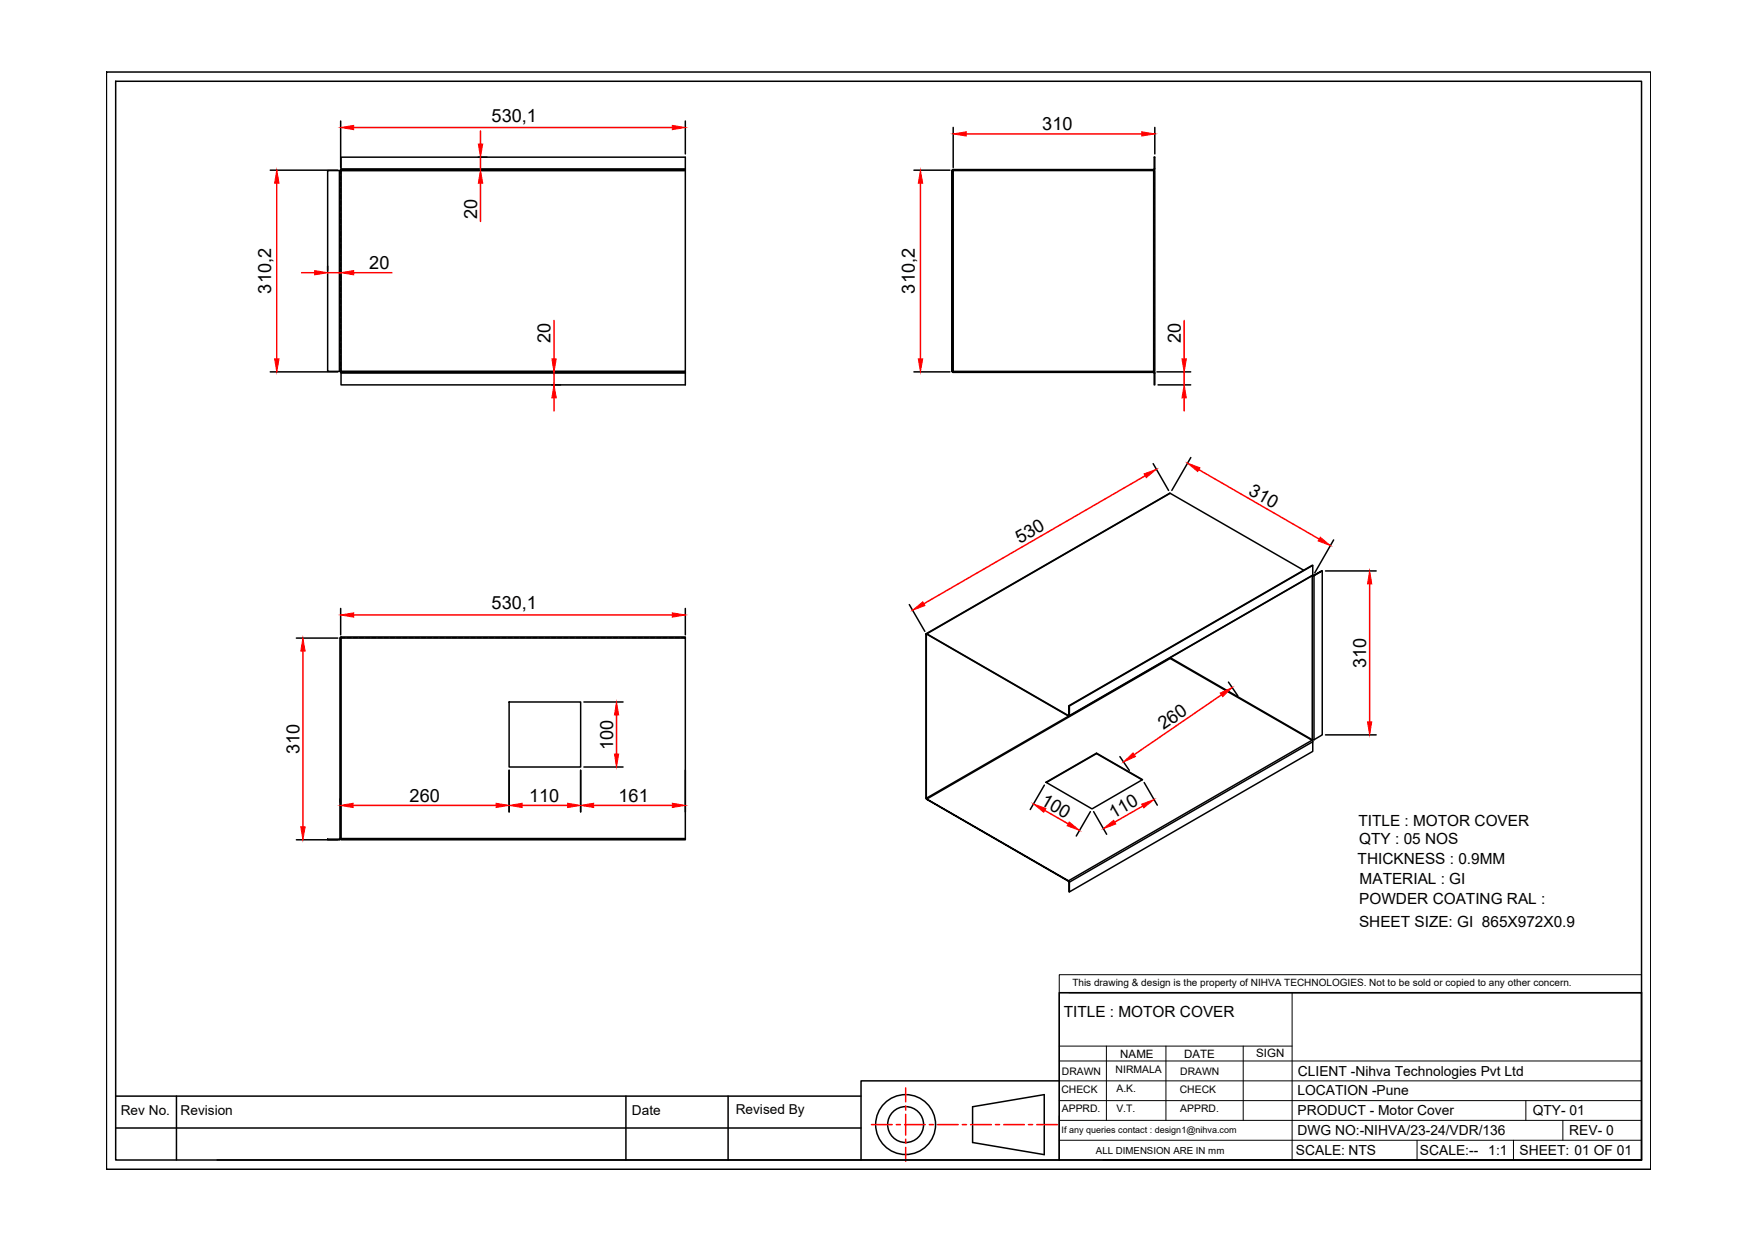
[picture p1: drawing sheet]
<svg xmlns="http://www.w3.org/2000/svg" width="297mm" height="210mm" viewBox="0 0 297 210" stroke-linecap="round" stroke-linejoin="round" font-family="sans-serif">
<!-- layer: 0 -->
<g fill="none" stroke="#000" stroke-width=".25">
<path d="M18 12.2h261.4v185.7h-261.4zM19.6 13.8h258.2v182.6h-258.2zM45.7 28.8h11.5M57.4 28.9h.2v34h-.2zM57.4 28.9h-1.9v34h1.9M57.6 28.9h.1zM57.7 20.5v7.8M57.7 28.7v.2zM57.7 28.6v-2h58.3v2M57.7 28.9v34.2h58.3v-.1M80.8 28.8h1.6M80.9 26.6h1.5"/>
<path d="M116 28.7v-.1h-58.3v.1h58.3v.2h-58.3M116 20.5v5.6M116 28.9v33.9M154.7 28.8h6.1M161.2 28.9h34.1v34h-34v-34zM161.3 28.8l-.1 .1M161.3 28.7l-.2 .2M161.3 28.7h34v.1h-34zM161.3 21.6v6.8M195.3 28.9h.2v34h-.2M195.3 28.6v.1M195.3 26.6h.2v2h-.2z"/>
<path d="M195.5 28.6l-.2 .2M195.5 21.6v4.5M55.5 45.1v.7M57.7 46.7v.6M45.7 62.9h11.5M57.6 62.9l.1-.1zM57.7 63.1v2.1h58.3v-2.1M57.7 62.8h58.3v.2h-58.3zM93.4 65.2h1.5M93.5 62.9h1.4M154.7 62.9h6.1M161.1 62.8v-33.9h.1v33.9"/>
<path d="M161.1 62.8h.1M161.1 62.8l.2 .2M161.2 62.8l.1 .1h-.1M161.2 62.8l.1 .1M161.3 62.9h34v.1h-34zM195.2 78.5l2.6 4.5M195.3 62.9l.2 .2M195.3 63v.1M195.3 63.1v2.1h.2v-2.1M195.3 63.1h.2M195.8 62.9h5.7M196 65.2h5.5"/>
<path d="M201.5 77.4l-3.2 5.6M198.1 83.5l-41.3 23.8M220.6 96.5l-22.5-13-41.2 23.8 24 13.8M222.1 97.5v27.7M222.1 97.4l-41.1 23.8M222.2 97.4h.1M222.2 97.3l-.1 .1M222.2 95.7l-41.3 23.8M222.3 97.4l1.5-.8-1.4 .9M222.3 97.4l.1 .1M222.4 97.5h-.3M222.4 97.5v27.7"/>
<path d="M223.8 96.6v27.8l-1.4 .8M224.3 96.6h8.6M225.7 91.4l-3.2 5.6M50.2 108h7M57.6 108h.1v33.9h-.1zM57.7 103v4.5M57.7 108v-.2h58.3v.2M57.7 107.8l-.1 .2M57.7 107.9v.1M86.2 118.8h12.1v11h-12.1zM98.8 118.8h6.7M116 103v4.5"/>
<path d="M153.9 102.3l2.6 4.6M156.8 107.4v27.7l24.1-13.9M156.8 107.4v27.7M156.8 107.4h.1M156.9 107.3l-.2 .1M156.9 107.3l23.9 13.9v-.1M180.9 119.5l.1 1.6zM181 119.5l41.2-23.8v1.6l-41.2 23.8M198 111.4l.1 .1M198.1 111.3v.1M198.1 111.3l24 13.9M207.9 115.5l1.6 2.3"/>
<path d="M57.6 135.2v.6M86.2 130.4v7M98.3 130.4v7M98.8 129.8h6.7M116 130.4v7M156.7 135.1l.2 .2M156.8 135.1l.1 .2M156.9 135.3l23.9 13.9zM176.8 132.9l-2.4 4.1M177 132.4l8.6-4.9 7.8 4.5-8.6 4.9zM180.9 121.1h-.1M181 121.1l-.2 .1"/>
<path d="M184.6 137.4l-2.4 4.1M185.1 137.4l2.2 3.8M185.6 127.5l-8.5 5M185.6 127.6l7.7 4.4M189.5 128.1l1.6 2.3M193.7 132.5l2.2 3.8M222 125.3l.2 .2M222.1 125.3l-24-13.8-41.2 23.8M222.1 125.3l-41.3 23.8M222.1 125.2h.3M222.2 125.6v1.6l-41.2 23.8v-1.7M222.2 125.6l-41.2 23.7"/>
<path d="M224.3 124.4h8.6M50.2 142.2h7M55.5 142h1.9v.2h-1.9zM57.5 141.9l-.1 .1M57.6 141.9l-.2 .2M57.7 141.9v-33.9h58.3v33.9M116 141.9v.3h-58.3v-.2h58.3M116 141.9h-58.3v.1M180.8 149.1l.2 .2M180.8 149.2l.1 .1M180.9 149.3l.1 1.7M180.9 149.3h.1"/>
<path d="M179.3 168h98.5v28.4h-98.5zM19.6 190.9h126.1M19.6 185.5h126.1M29.9 185.5v10.9M105.9 185.5v10.9M123.2 185.5v10.9M145.7 196.4h33.6M164.6 187.3l12.1-2v10.2l-12.1-2.1zM179.3 183h-33.6v13.4h-109M186.7 196.4h91.1"/>
<circle cx="153.3" cy="190.4" r="5.1"/>
<circle cx="153.3" cy="190.4" r="3"/>
</g>
<g fill="none" stroke="#000" stroke-width=".19">
<path d="M57.7 28.9v.5M57.7 29.8v.7M57.7 30.8v.7M57.7 31.9v.7M57.7 32.9v.7M57.7 34v.7M57.7 35v.7M57.7 36.1v.7M57.7 37.1v.7M57.7 38.2v.7M57.7 39.2v.7M57.7 28.8h.7"/>
<path d="M58.7 28.8h.7M59.8 28.8h.7M60.8 28.8h.7M61.9 28.8h.7M62.9 28.8h.7M64 28.8h.7M65 28.8h.7M66.1 28.8h.7M67.1 28.8h.7M68.2 28.8h.7M69.2 28.8h.7M70.3 28.8h.7"/>
<path d="M71.3 28.8h.7M72.4 28.8h.7M73.4 28.8h.7M74.5 28.8h.7M75.5 28.8h.7M76.6 28.8h.7M77.6 28.8h.7M78.7 28.8h.7M79.7 28.8h.7M80.8 28.8h.6M81.8 28.8h.7M82.8 28.8h.7"/>
<path d="M83.9 28.8h.7M84.9 28.8h.7M86 28.8h.7M87 28.8h.7M88.1 28.8h.7M89.1 28.8h.7M90.2 28.8h.7M91.2 28.8h.7M92.3 28.8h.7M93.3 28.8h.7M94.4 28.8h.7M95.4 28.8h.7"/>
<path d="M96.5 28.8h.7M97.5 28.8h.7M98.6 28.8h.7M99.6 28.8h.7M100.7 28.8h.7M101.7 28.8h.7M102.8 28.8h.7M103.8 28.8h.7M104.9 28.8h.7M105.9 28.8h.7M107 28.8h.7M108 28.8h.7"/>
<path d="M109.1 28.8h.6M110.1 28.8h.7M111.1 28.8h.7M112.2 28.8h.7M113.2 28.8h.7M114.3 28.8h.7M115.3 28.8h.7M161.1 28.9h.1M195.3 28.9v.5M195.3 29.8v.7M195.3 30.8v.7M195.3 31.9v.7"/>
<path d="M195.3 32.9v.7M195.3 34v.7M195.3 35v.7M195.3 36.1v.7M195.3 37.1v.7M195.3 38.2v.7M195.3 39.2v.7M57.7 40.3v.7M57.7 41.3v.7M57.7 42.4v.7M57.7 43.4v.7M57.7 44.5v.7"/>
<path d="M57.7 45.5v.7M57.7 46.6v.7M57.7 47.6v.7M57.7 48.7v.7M57.7 49.7v.7M57.7 50.8v.7M57.7 51.8v.7M57.7 52.9v.7M57.7 53.9v.7M57.7 54.9v.7M57.7 56v.7M57.7 57v.7"/>
<path d="M57.7 58.1v.7M57.7 59.1v.7M195.3 40.3v.7M195.3 41.3v.7M195.3 42.4v.7M195.3 43.4v.7M195.3 44.5v.7M195.3 45.5v.7M195.3 46.6v.7M195.3 47.6v.7M195.3 48.7v.7M195.3 49.7v.7"/>
<path d="M195.3 50.8v.7M195.3 51.8v.7M195.3 52.9v.7M195.3 53.9v.7M195.3 54.9v.7M195.3 56v.7M195.3 57v.7M195.3 58.1v.7M195.3 59.1v.7M57.7 60.2v.7M57.7 61.3v.7M57.7 62.3v.6"/>
<path d="M57.7 62.9h.7M58.7 62.9h.7M59.8 62.9h.7M60.8 62.9h.7M61.9 62.9h.7M62.9 62.9h.7M64 62.9h.7M65 62.9h.7M66.1 62.9h.7M67.1 62.9h.7M68.2 62.9h.7M69.2 62.9h.7"/>
<path d="M70.3 62.9h.7M71.3 62.9h.7M72.4 62.9h.7M73.4 62.9h.7M74.5 62.9h.7M75.5 62.9h.7M76.6 62.9h.7M77.6 62.9h.7M78.7 62.9h.7M79.7 62.9h.7M80.8 62.9h.6M81.8 62.9h.7"/>
<path d="M82.8 62.9h.7M83.9 62.9h.7M84.9 62.9h.7M86 62.9h.7M86.2 62.9v.1M87 62.9h.7M88.1 62.9h.7M89.1 62.9h.7M90.2 62.9h.7M91.2 62.9h.7M92.3 62.9h.7M93.3 62.9h.7"/>
<path d="M94.4 62.9h.7M95.4 62.9h.7M96.5 62.9h.7M97.5 62.9h.7M98.3 62.9v.1M98.6 62.9h.7M99.6 62.9h.7M100.7 62.9h.7M101.7 62.9h.7M102.8 62.9h.7M103.8 62.9h.7M104.9 62.9h.7"/>
<path d="M105.9 62.9h.7M107 62.9h.7M108 62.9h.7M109.1 62.9h.6M110.1 62.9h.7M111.1 62.9h.7M112.2 62.9h.7M113.2 62.9h.7M114.3 62.9h.7M115.3 62.9h.7M161.1 62.8l.1 .1M172.1 62.9v.1"/>
<path d="M183.2 62.9v.1M195.3 60.2v.7M195.3 61.3v.7M195.3 62.3v.6M57.7 107.8v.2M57.7 107.9h.7M58.7 107.9h.7M59.8 107.9h.7M60.8 107.9h.7M61.9 107.9h.7M62.9 107.9h.7M64 107.9h.7"/>
<path d="M65 107.9h.7M66.1 107.9h.7M67.1 107.9h.7M68.2 107.9h.7M69.2 107.9h.7M70.3 107.9h.7M71.3 107.9h.7M72.4 107.9h.7M73.4 107.9h.7M74.5 107.9h.7M75.5 107.9h.7M76.6 107.9h.7"/>
<path d="M77.6 107.9h.7M78.7 107.9h.7M79.7 107.9h.7M80.8 107.9h.6M81.8 107.9h.7M82.8 107.9h.7M83.9 107.9h.7M85 107.9h.7M86 107.9h.7M87.1 107.9h.7M88.1 107.9h.7M89.2 107.9h.7"/>
<path d="M90.2 107.9h.7M91.2 107.9h.7M92.3 107.9h.7M93.3 107.9h.7M94.4 107.9h.7M95.4 107.9h.7M96.5 107.9h.7M97.5 107.9h.7M98.6 107.9h.7M99.6 107.9h.7M100.7 107.9h.7M101.7 107.9h.7"/>
<path d="M102.8 107.9h.7M103.8 107.9h.7M104.9 107.9h.7M105.9 107.9h.7M107 107.9h.7M108 107.9h.7M109.1 107.9h.7M110.1 107.9h.7M111.2 107.9h.7M112.2 107.9h.7M113.3 107.9h.7M114.3 107.9h.7"/>
<path d="M115.4 107.9h.6"/>
</g>
<g fill="none" stroke="#000" stroke-width=".17">
<path d="M179.3 165h98.5v3h-98.5zM179.3 179.6h98.5M179.3 168v28.4M179.3 177.1h39.4M181 168h96.8M187.3 177.1v12.6M197.3 177.1v12.6M210.4 177.1v12.6M218.7 168v28.4M179.3 189.7h98.5M179.3 186.3h98.5M179.3 183h98.5"/>
<path d="M179.3 193h98.5M239.8 193v3.4M256.2 193v3.4M258.3 186.3v3.4M264.5 189.7v3.3"/>
</g>
<g fill="none" stroke="#f00" stroke-width=".25">
<path d="M46.8 31v29.7M59.9 21.6h53.9M81.3 22.2v2.2M81.3 26.6v2.2M81.3 31v6.5M155.8 31v29.7M163.5 22.7h29.8M51.1 46.2h2.2M55.5 46.2h2.2M59.9 46.2h6.4M93.8 54.3v6.4M200.4 54.3v6.4"/>
<path d="M93.8 62.9v2.3M93.8 67.4v2.2M200.4 62.9v2.3M200.4 67.4v2.2M202.9 79.5l20.4 11.7M193.8 80.5l-37.4 21.7M231.8 98.8v23.4M51.3 110.2v29.8M59.9 104.1h53.9M206.7 117.6l-14.7 10.1M59.8 136.3h24.2M88.4 136.3h7.7"/>
<path d="M100.5 136.3h13.3M104.4 121v6.6M176.8 137.2l4 2.3M193.4 136.4l-4.7 2.8M147.5 190.4h3.5M151.7 190.4h.7M153.1 190.4h3.5M153.3 184.2v2.3M153.3 187.2v.7M153.3 188.6v3.5M153.3 192.8v.7M153.3 194.2v2.4"/>
<path d="M157.3 190.4h.7M158.7 190.4h3.5M162.9 190.4h.7M164.3 190.4h3.5M168.5 190.4h.7M169.9 190.4h3.5M174.1 190.4h.7M175.5 190.4h3.5"/>
</g>
<g fill="#f00" stroke="#f00" stroke-width=".17">
<path d="M57.7 21.6l2.2-.4v.7z"/>
<path d="M113.8 21.2l2.2 .4-2.2 .3z"/>
<path d="M46.8 28.8l.4 2.2h-.7z"/>
<path d="M46.5 60.7h.7l-.4 2.2z"/>
<path d="M161.3 22.7l2.2-.4v.7z"/>
<path d="M193.3 22.3l2.2 .4-2.2 .3z"/>
<path d="M155.8 28.8l.4 2.2h-.8z"/>
<path d="M155.4 60.7h.8l-.4 2.2z"/>
<path d="M57.7 104.1l2.2-.4v.8z"/>
<path d="M113.8 103.7l2.2 .4-2.2 .4z"/>
<path d="M51.3 108l.3 2.2h-.7z"/>
<path d="M50.9 140h.7l-.3 2.2z"/>
<path d="M93.8 65.2l.3 2.2h-.7z"/>
<path d="M93.4 60.7h.7l-.3 2.2z"/>
<path d="M154.5 103.3l1.7-1.4 .3 .6z"/>
<path d="M193.6 80.2l2.1-.8-1.7 1.5z"/>
<path d="M201 78.4l2.1 .8-.4 .6z"/>
<path d="M223.5 90.9l1.7 1.5-2.1-.8z"/>
<path d="M231.5 122.2h.7l-.4 2.2z"/>
<path d="M231.8 96.6l.4 2.2h-.7z"/>
<path d="M98.3 136.3l2.2-.3v.7z"/>
<path d="M113.8 136l2.2 .3-2.2 .4z"/>
<path d="M96.1 136l2.2 .3-2.2 .4z"/>
<path d="M86.2 136.3l2.2-.3v.7z"/>
<path d="M84 136l2.2 .3-2.2 .4z"/>
<path d="M57.6 136.3l2.2-.3v.7z"/>
<path d="M104 127.6h.7l-.3 2.2z"/>
<path d="M104.4 118.8l.3 2.2h-.7z"/>
<path d="M190.2 129l1.6-1.6 .4 .7z"/>
<path d="M206.5 117.3l2.1-.9-1.7 1.5z"/>
<path d="M193.2 136.1l2.1-.8-1.7 1.5z"/>
<path d="M186.8 140.3l1.7-1.4 .3 .6z"/>
<path d="M174.9 136.1l2.1 .8-.3 .6z"/>
<path d="M181 139.1l1.7 1.5-2.1-.8z"/>
<path d="M53.3 45.8l2.2 .4-2.2 .3z"/>
<path d="M57.7 46.2l2.2-.4v.7z"/>
<path d="M81 24.4h.7l-.4 2.2z"/>
<path d="M81.3 28.8l.4 2.2h-.7z"/>
<path d="M200.4 65.2l.4 2.2h-.8z"/>
<path d="M200 60.7h.8l-.4 2.2z"/>
</g>
<g font-size="3.1">
<text x="83.2" y="20.6">530,1</text>
<text x="176.4" y="22.1">310</text>
<text x="80.8" y="37" transform="rotate(-90 80.8 37)">20</text>
<text x="62.5" y="45.6">20</text>
<text x="45.9" y="49.7" transform="rotate(-90 45.9 49.7)">310,2</text>
<text x="154.8" y="49.7" transform="rotate(-90 154.8 49.7)">310,2</text>
<text x="93.2" y="58.1" transform="rotate(-90 93.2 58.1)">20</text>
<text x="199.8" y="58.1" transform="rotate(-90 199.8 58.1)">20</text>
<text x="211.2" y="83.6" transform="rotate(30 211.2 83.6)">310</text>
<text x="172.6" y="92.1" transform="rotate(-30 172.6 92.1)">530</text>
<text x="83.2" y="103.1">530,1</text>
<text x="231.2" y="113.1" transform="rotate(-90 231.2 113.1)">310</text>
<text x="196.9" y="123.6" transform="rotate(-35 196.9 123.6)">260</text>
<text x="50.7" y="127.6" transform="rotate(-90 50.7 127.6)">310</text>
<text x="103.8" y="127" transform="rotate(-90 103.8 127)">100</text>
<text x="69.3" y="135.7">260</text>
<text x="89.6" y="135.7">110</text>
<text x="104.7" y="135.7">161</text>
<text x="176" y="136" transform="rotate(30 176 136)">100</text>
<text x="188.4" y="138.6" transform="rotate(-30 188.4 138.6)">110</text>
</g>
<g font-size="2.6">
<text x="229.9" y="139.8">TITLE : MOTOR COVER</text>
<text x="230.1" y="142.9">QTY : 05 NOS</text>
<text x="229.8" y="146.3">THICKNESS : 0.9MM</text>
<text x="230.1" y="149.7">MATERIAL : GI</text>
<text x="230.1" y="153">POWDER COATING RAL :</text>
<text x="230" y="157">SHEET SIZE: GI 865X972X0.9</text>
<text x="180.1" y="172.2">TITLE : MOTOR COVER</text>
</g>
<g font-size="2.3">
<text x="219.6" y="185.4">LOCATION -Pune</text>
<text x="219.7" y="182.1">CLIENT -Nihva Technologies Pvt Ltd</text>
<text x="20.4" y="188.8">Rev No.</text>
<text x="30.6" y="188.8">Revision</text>
<text x="107" y="188.8">Date</text>
<text x="124.5" y="188.6">Revised By</text>
<text x="219.6" y="188.8">PRODUCT - Motor Cover</text>
<text x="259.4" y="188.8">QTY- 01</text>
<text x="219.4" y="195.5">SCALE: NTS</text>
<text x="219.6" y="192.2">DWG NO:-NIHVA/23-24/VDR/136</text>
<text x="240.3" y="195.5">SCALE:--</text>
<text x="251.9" y="195.5">1:1</text>
<text x="257.2" y="195.5">SHEET: 01 OF 01</text>
<text x="265.6" y="192.1">REV- 0</text>
</g>
<g font-size="2">
<text x="189.6" y="179.1">NAME</text>
<text x="200.4" y="179.1">DATE</text>
<text x="212.6" y="179">SIGN</text>
</g>
<g font-size="1.8">
<text x="179.6" y="185">CHECK</text>
<text x="179.7" y="182">DRAWN</text>
<text x="188.8" y="181.6">NIRMALA</text>
<text x="189" y="184.9">A.K.</text>
<text x="199.7" y="185">CHECK</text>
<text x="199.8" y="182">DRAWN</text>
<text x="179.7" y="188.3">APPRD.</text>
<text x="189" y="188.3">V.T.</text>
<text x="199.8" y="188.3">APPRD.</text>
</g>
<text font-size="1.7" x="181.5" y="166.9">This drawing &amp; design is the property of NIHVA TECHNOLOGIES. Not to be sold or copied to any other concern.</text>
<text font-size="1.6" x="185.5" y="195.3">ALL DIMENSION ARE IN mm</text>
<text font-size="1.5" x="179.7" y="191.8">If any queries contact : design1@nihva.com</text>
</svg>
